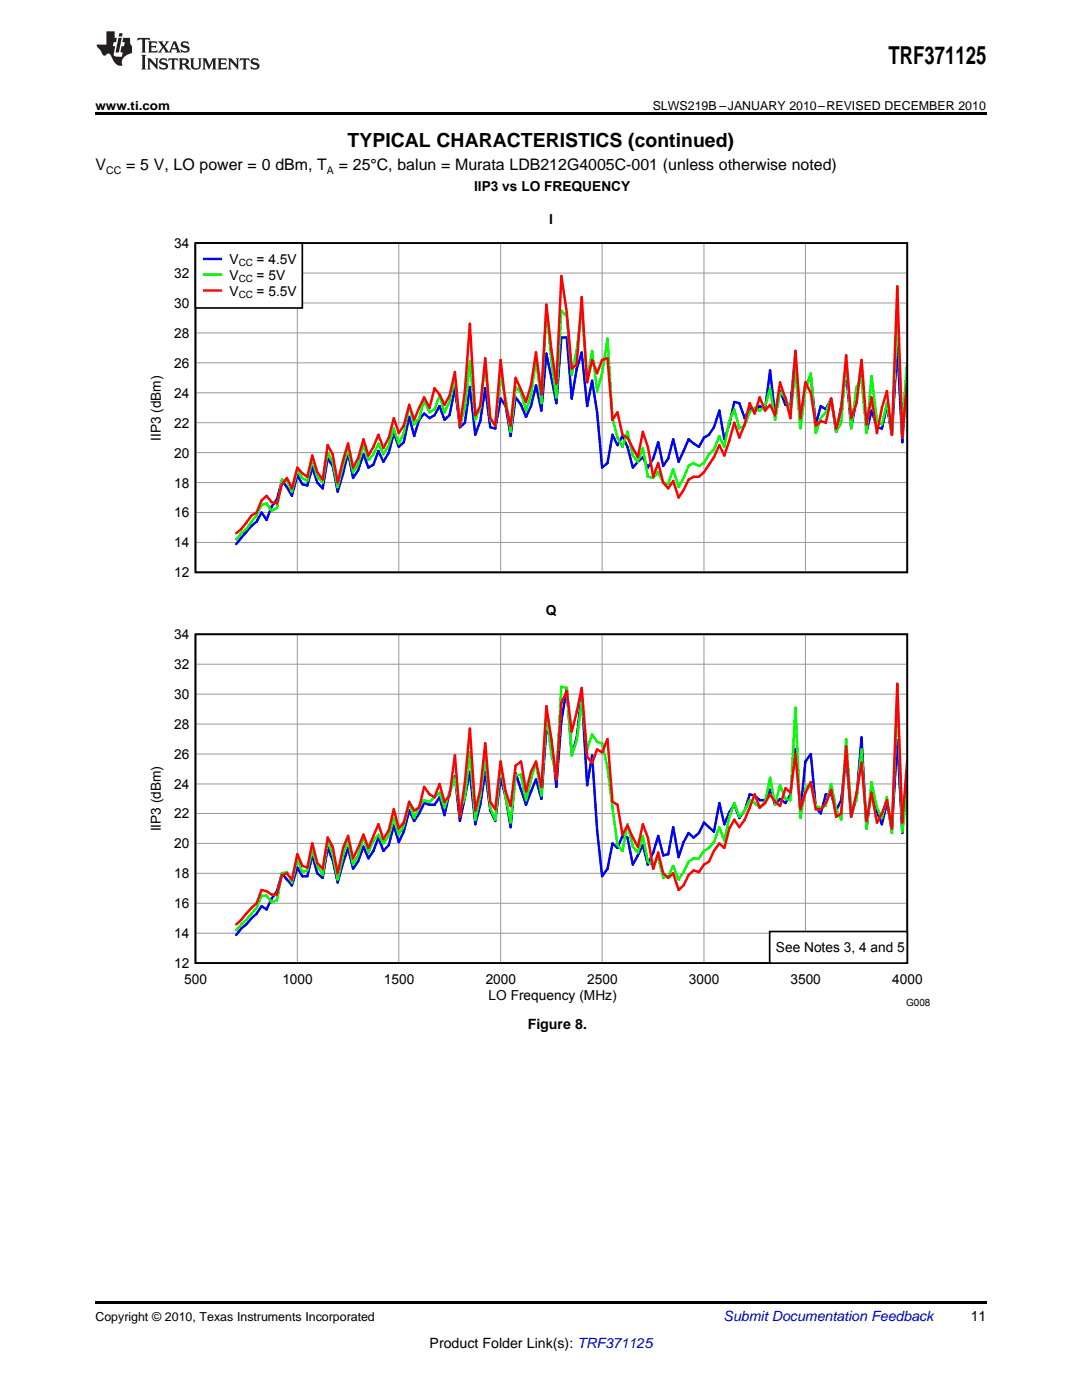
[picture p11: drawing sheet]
<svg xmlns="http://www.w3.org/2000/svg" width="216mm" height="279mm" viewBox="0 0 216 279" stroke-linecap="round" stroke-linejoin="round" font-family="sans-serif">
<g fill="#231f20">
<path d="M27.5 7.6l-.1 .5 .4-.2h.6v.1v2.1l-.2 .4h1l-.3-.4v-2.1l.1-.1h.5l.5 .2-.2-.5zM29.5 8.3l.2 .3v1.5l-.2 .4h1.8l.2-.6a1.04 1.04 0 0 1-1.3 .2v-.7h.6l.3 .2v-.6l-.3 .2h-.6v-.6l.8-.1 .4 .3-.2-.5zM31.5 8.3l.9 1.1-.9 1.1h.8l-.2-.2 .5-.7 .4 .7-.2 .2h1.5l-.1-.2 .1-.4h.9l.1 .4-.2 .2h1l-.3-.3-.7-1.9h-.5l-.9 2-.8-1 .9-1h-.8l.1 .3-.3 .5-.4-.6 .2-.2zM34.7 8.6l.4 1h-.7zM36.3 8.4a.63 .63 0 0 0-.2 .7 .63 .63 0 0 0 .6 .4l.6 .2 .1 .2a.75 .75 0 0 1-.7 .4 .75 .75 0 0 1-.6-.5l.1 .7 .1-.1a1.11 1.11 0 0 0 1.5-.6 1.13 1.13 0 0 0-1.2-.8l-.1-.4a1.04 1.04 0 0 1 1.2 .2l-.2-.5-.1 .1-.5-.2zM28.2 10.9l.2 .4v2.2l-.2 .4h1l-.3-.4v-2.2l.3-.4zM29.3 11.6l.3 .4v1.5l-.3 .4h.8l-.2-.4v-1.3l1.5 1.7v-1.9l.2-.4h-.7l.2 .4v.9l-1.1-1.3zM32 11.8a.62 .62 0 0 0-.2 .7 .62 .62 0 0 0 .6 .4l.6 .1 .1 .3a.76 .76 0 0 1-.7 .3 .76 .76 0 0 1-.6-.4l.1 .7 .1-.1a1.11 1.11 0 0 0 1.5-.6 1.13 1.13 0 0 0-1.2-.8l-.1-.4a1.04 1.04 0 0 1 1.2 .2l-.2-.6-.1 .1-.5-.1zM33.7 11.6l-.2 .6a.61 .61 0 0 1 .8-.3v1.6l-.2 .4h.9l-.2-.4v-1.6a.63 .63 0 0 1 .8 .3l-.2-.6zM35.6 11.6l.3 .4v1.5l-.3 .4h1l-.2-.2v-.8l.5 .2a.76 .76 0 0 0 1.2 .7l-1-1a.58 .58 0 0 0 .6-.5 .58 .58 0 0 0-.5-.6zM36.4 11.9h.1a.45 .45 0 0 1 .5 .1 .45 .45 0 0 1 .1 .5l-.7 .2zM37.9 11.6l.2 .2a2.17 2.17 0 0 0 .3 1.9 .99 .99 0 0 0 1.6-.6v-1.1l.2-.4h-.7l.2 .2a1.92 1.92 0 0 1-.2 1.8 .6 .6 0 0 1-.9-.5v-1.1l.2-.4zM40.4 11.6l.2 .4v1.5l-.2 .4h.7l-.2-.4v-1.4l.8 1.8 .8-1.8v1.4l-.2 .4h.9l-.2-.4v-1.5l.2-.4h-.8l-.6 1.5-.6-1.5zM43.4 11.6l.2 .4v1.5l-.2 .4h1.8l.2-.6a1.04 1.04 0 0 1-1.3 .1v-.6h.5l.4 .2v-.6l-.4 .2h-.5v-.7h.8l.3 .3-.1-.6zM45.5 11.6l.2 .4v1.5l-.2 .4h.7l-.2-.4v-1.3l1.5 1.7v-1.9l.2-.4h-.7l.2 .4v.9l-1.1-1.3zM47.9 11.6l-.1 .6a.61 .61 0 0 1 .8-.3v1.6l-.3 .4h1l-.3-.4 .1-1.6a.63 .63 0 0 1 .7 .3l-.1-.6zM50.2 11.8a.62 .62 0 0 0-.2 .7 .62 .62 0 0 0 .6 .4l.6 .1 .2 .3a.76 .76 0 0 1-.8 .3 .76 .76 0 0 1-.6-.4l.1 .7 .2-.1a1.11 1.11 0 0 0 1.5-.6 1.13 1.13 0 0 0-1.3-.8l-.1-.4a1.04 1.04 0 0 1 1.2 .2l-.1-.6-.2 .1-.5-.1z"/>
<path d="M21.2 6.3v2.6h-1.9l.1 .4 .7 .9a.91 .91 0 0 0 1 .8 .56 .56 0 0 1 .5-.3 .56 .56 0 0 1 .5 .3l.4 .8a1.53 1.53 0 0 0 1.9 1.2 1.54 1.54 0 0 1 1-2.1l.9-.3v-1.4a1.52 1.52 0 0 1-.3-1.6h-1.4l-.2 .8h.5l-.2 .8h-.4l-.2 1v.2l.4 .1-.2 .8a1.93 1.93 0 0 1-1.6-.3l.3-1.8h-.5l.2-.8h.4l.2-.8h-.4v-1.3zM23.6 7.6l-.6 2.9h.7l.6-2.9zM23.8 6.6l-.1 .7h.6l.2-.7z"/>
</g>
<path d="M39 48.5h142v65.7h-142z" fill="none" stroke="#000" stroke-width=".33"/>
<g fill="none" stroke="#999" stroke-width=".2">
<path d="M39 54.5h142.1M59.3 48.5v65.8M79.6 48.5v65.8M99.9 48.5v65.8M120.1 48.5v65.8M140.5 48.5v65.8M160.7 48.5v65.8M39 78.4h142.1M39 72.4h142.1M39 66.4h142.1M39 60.5h142.1M39 96.3h142.1"/>
<path d="M39 90.3h142.1M39 84.4h142.1M39 108.3h142.1M39 102.3h142.1"/>
</g>
<path d="M181 74.7l-1 13.6-1-19.2-1 17.7-1-5.8-1 4.5-1-.2-1.1-3.3-1 4.2-1-14.1-1 7.8-1.1 5.4-1-11.1-1 6.8-1 5.2-.9-6.7-1.1 2.2-1-.7-1 3.7-1-9.6-1.1 1.8-1 7.1-1-13.7-1 10.7-1-.2-1.1-2.7-.9 4.8-1-9-1 7.8-1.1-.7-1 1.3-1-.9-1 2-1.1-2.9-1-.3-1 4.5-1 3-1-5.7-1 3.3-1 1.5-1 .5-1 1.9-2.1-1.5-2 4.5-1.1-4.5-1 3.8-1 1.5-1-4.7-1 3.2-1 1.8-1-2.1-2 2.1-1.1-4.1-1-2.2-1 1.8-1-2-1 5.6-1.1 .9-1-11-.9-6.3-1 5-1.1-10.7-1 3.3-1 5.9-1-12.1h-1.1l-1 13.1-2-9.9-1 11.4-1-5.1-1 4.1-1 2.2-1-2.4-1.1-1.5-1 7.7-1-6-1-1.5-1.1 6-1-.2-1-7.8-1 6.5-1 2.8-1-9.6-1 7.2-1 .9-1-7.8-1.1 5.4-1 .9-1-2.8-1 1.9-1 .5-1.1-.9-1 1.3-1 3.2-1-3.8-1 5.1-1 .9-1-2.8-1 3.9-1.1 1.9-1-2.2-1 2.7-1 .6-1-2.6-1.1 3.2-1 1.5-.9-5.1-1 4.2-1.1 3.6-1-5.1-1-1.5-1 6-1.1-1.2-1-3-1 3.6-1-.3-1-1.8-1 4.2-1-1.8-1-1.2-1 3.6-1.1 1.5-1 2.7-1-1.5-1 1.8-1 .8-3.1 3.7" fill="none" stroke="#00f" stroke-width=".5"/>
<path d="M181 72.5l-1 12.2-1-21.2-1 23.3-1-6.3-1 4.2-1-.7-1.1-8.9-1 11.3-1-10.7-1 1.5-1.1 8.3-1-13.4-1 12.3-1 1.8-.9-6.7-1.1 2.8-1 1.1-1 3-1-11.9-1.1 3.3-1 7.7-1-11.3-1 7.8-1-2.7-1.1-.9-.9 5.4-1-6.3-1 3.5-1.1 1-1-.6-1 .9-1 2.6-1.1 .6-1-3.8-1 2.3-1 5.2-1-2.2-1 2.8-1 .9-1 1.7-1 .6-1.1-.6-1 .6-1 2.4-1 1.8-1.1-3.5-1 2.9-1-.3-1-2.1-1 1.2-1-.3-1-5.7-1 2.8-1-1.3-1.1-4.7-1 3-1-1.9-1-3.9-1-15.8-1.1 6.9-1 3.6-.9-8.1-1 6-1.1-14.4-1 8.2-1 5-1-11.7-1.1-1.1-1 17.3-1-7.2-1-10.5-1 18.9-1-9-1 7.5-1 3-1-3.6-1.1-1.2-1 9-1-6.7-1-4.4-1.1 9.8-1-1.1-1-11.1-1 8.7-1 2.4-1-11.7-1 9.3-1 3.5-1-9.2-1.1 4.5-1 2.1-1-3.3-1 2.7-1 .6-1.1-2.4-1 3.5-1 1.3-1-3.7-1 5.4-1 2.1-1-3-1 3.3-1.1 1.9-1-2.2-1 2.2-1 1.1-1-3-1.1 3.9-1 1.5-.9-4.4-1 2.9-1.1 4.5-1-5-1-1.9-1 6-1.1-1.2-1-3.3-1 4.2-1-.6-1-1.5-1 4.2-1-2.1-1-.3-1 5.7-1.1 .5-1-1.4-1 .3-1 2.1-2.1 2.7-1 .8-1 1.3" fill="none" stroke="#0f0" stroke-width=".5"/>
<path d="M181 75.8l-1 11.5-1-30.2-1 29.7-1-8.7-1 3.3-1 5-1.1-7.1-1 5.4-1-12.9-1 8.7-1.1 2.9-1-12.5-1 10.8-1 3.8-.9-6-1.1 4.9-1-.4-1 .9-1-6.5-1.1-2.1-1 7.1-1-13.4-1 13.4-1-3.9-1.1-3.2-.9 6.6-1-2.1-1 1.2-1.1-2.7-1 3.2-1-2-1 4.2-1.1 2.6-1-2.9-2 6.5-1-2.1-1 2.4-2 3-1 .9h-1.1l-1 .6-1 2.1-1 1.5-1.1-3.3-1 1.5-1-1.2-1-3.9-1 2.7-1-5.9-1-3-1 5-2.1-3.9-1-.5-1-4.5-1 1.5-1-12.3-1.1 .3-1 2.7-.9-2.7-1 4.5-1.1-17-1 13.4-1 .9-1-11.3-1.1-7.2-1 21.5-1-6.8-1-9-1 17.9-1-8.4-1 6.6-1 3.3-2.1-4.8-1 9.5-1-4.1-1-9-1.1 13.1-1-1.5-1-11.9-1 9.5-1 1.9-1-18.3-1 13.5-1 6.8-1-10.7-1.1 4.8-1 1.8-1-2.1-1-1.2-1 3.9-1.1-2.1-2 4.5-1-3-1 4.1-1 1.5-1-3-1 3.9-1.1 2.1-1-2.6-1 2.4-1 1.7-1-3.2-1.1 3.8-1 1.8-.9-4.8-1 3.3-1.1 4.5-1-5.6-1-1.9-1 6.9-1.1-1.5-1-3.3-1 4.2-1-.6-1-1.2-1 4.2-1-2.1-1 1.2-1 3.9-1.1-.3-1-1.2-1 .9-1 2.4-1 .6-2.1 2.7-1 .8" fill="none" stroke="#f00" stroke-width=".5"/>
<g fill="#fff">
<path d="M36.2 115.8h7v6.3h-7z"/>
<path d="M54.6 115.8h8.5v6.3h-8.5z"/>
<path d="M74.5 115.8h8.5v6.3h-8.5z"/>
<path d="M95.8 115.8h8.5v6.3h-8.5z"/>
<path d="M117.1 115.8h8.4v6.3h-8.4z"/>
<path d="M137 115.8h8.4v6.3h-8.4z"/>
<path d="M157.6 115.8h6.9v6.3h-6.9z"/>
<path d="M177.5 115.8h6.9v6.3h-6.9z"/>
<path d="M39 48.5h21.3v13h-21.3z"/>
</g>
<path d="M39 48.5h21.3v13h-21.3zM39 126.6h142v65.6h-142z" fill="none" stroke="#000" stroke-width=".33"/>
<path d="M40.7 51.7h3.4M181 154.1l-1 12.1-1-18.5-1 18-1-5.4-1 4.2-1-2.4-1.1-4.5-1 7.7-1-18.1-1 11.9-1.1 3.9-1-11.9-1 8.6-1 2.1-.9-3.3h-1.1l-1 3.8-1-1.1-1-10.7-1.1 1.5-1 10.1-1-12.5-1 8.9-1 1.8-1.1-.9-.9 1.2-1-3-1 2.1h-1.1l-1-.9-1-.3-1 3.3-1.1 1.5-1-2.7-1 1.5-1 2.4-1-4.2-1 5.7-2-1.8-1 2-1.1 1-1-1-1 1.9-1 3-1.1-6-1 5.4-1 .2-1-3.9-1 3.3-1 2.4-1-3.8-2 3.8-1.1-5.3-1-.4-1 2.4-1-.9-1 5.1-1.1 1.5-1-9.2-.9-15-1 6-1.1-18.2-1 8.7-1 3.5-1-13.4-1.1 6.6-1 13.1-1-9.5-1-2.1-1 14-1-3.9-2 5.1-2.1-6.3-1 10.8-1-6-1-3.9-1.1 8.6-1-2-1-7.8-1 6.6-1 3.9-1-10.5-2 9.8-1-8.8-1.1 3.2-1 4.5-1-3.6-1 1.5h-1l-1.1-.3-1 2-1 1.5-1-2-1 4.2-1 2.1-1-3.3-1 3.9-1.1 1.1-1-2.6-1 2.6-1 1.5-1-2.3-1.1 3-1 1.4-.9-4.2-2.1 6.9-1-4.5-1-2.4-1 6-1.1-.9-1-3.6-1 4.2h-1l-1-1.8-1 3.6-2-2.4-1 3.6-1.1 1.5-1 2.1-1-.7-1 1.5-3.1 3-1 1.3" fill="none" stroke="#00f" stroke-width=".5"/>
<path d="M40.7 54.8h3.4M181 157.9l-1 8.1-1-26.9-1 27.1-1-7.1-1 4.2-1-2.1-1.1-5.1-1 9.2-1-15.7-1 10.1-1.1 1.8-1-14-1 16.1-1-2.1-.9-5-1.1 4.4-1 .3-1-.3-1-4.8-1.1 1.2-1 6-1-22.1-1 18.5-1-.3-1.1-2.7-.9 3.9-1-5.4-1 4.8-1.1 1.2-1-.9-1-.6-1 2.1-1.1 1.2-1-2.7-1 2.7-1 4.7-1-2.6-1 3-1 1.1-1 .6-1 1.5h-1.1l-1 .7-1 2-1 1.5-1.1-2.7-1 2.1-1 .3-1-4.1-1 1.7-1-.8-1-5.2-1 3.3-1-1.1-1.1-4.5-1 5.3-1-1.1-2-15.6-1.1-4.8-1-.2-.9-1.5-1 3-1.1-9.6-1 7.7-1 3-1-13.4-1.1-.3-1 18-1-4.5-1-7.8-1 16.1-1-6.6-1 3.3-1 4.2-1-5.1h-1.1l-1 9.6-1-5.1-1-6.3-1.1 10.8-1-2.4-1-9.9-1 7.5-1 4.8-1-13.4-1 8.9-1 2.7-1-6.6-2.1 6-1-3-2 1.8-1.1-.3-1 1.2-1 2.4-1-3-1 4.5-1 1.8-1-3.3-1 3.5-1.1 1.5-1-1.7-1 1.1-1 2.4-1-2.9-1.1 3.5-1 1.8-.9-4.8-1 3-1.1 4.8-1-5-1-2.8-1 6.9-1.1-1.8-1-3-1 3.9-1 .3-1-2.7-1 4.8-1-2.1-1 .3-1 5.4-1.1 .3-1-1.2h-1l-1 2.4-4.1 4.5" fill="none" stroke="#0f0" stroke-width=".5"/>
<path d="M40.7 58h3.4M181 152.1l-1 12.1-1-27.7-1 28.8-1-5.6-1 2.6-1 1.9-1.1-6-1 5.6-1-11.6-1 6-1.1 4.8-1-14-1 13.3-1 .7-.9-5.4-1.1 2.7-1 1.2h-1l-1-5.4-1.1 2.1-1 3.3-1-11-1 7.7-1-.9-1.1 3.6-.9-.9-1-1.5-1 1.8-1.1 .9-1-2.7-2 5.1-1.1 1.5-1-1.5-1 1.7-1 3.9-1-.9-1 1.5-1 2.2-1 .5-1 1.5-1.1-.3-1 .9-1 2.1-1 .9-1.1-3.3-1 .9-1-.9-1-4.2-1 3.3-1-6.2-1-2.7-1 4.5-2.1-4.2-1 1.8-1-6-1-.6-1-12.5-1.1 2.7-1-.6-.9 2.6-1-1.1-1.1-13.8-1 4.8-1 3.9-1-8-1.1 2.3-1 15.2-1-8-1-6.6-1 16.1-1-5-1 2-1 3.9-1-5.9-1.1 .8-1 8.1-1-3-1-5.9-1.1 9.5-1-1.5-1-11.7-1 9.3-1 4.2-1-16.4-1 10.7-1 6.9-1-12.3-1.1 8.1-1 1.2-1-3.5-1 2.6-1-.6-1.1-1.5-1 4.2-1 .6-1-1.8-1 4.2-1 1.1-1-3.8-1 4.2-1.1 1.8-1-3-2 4.7-1-2.6-2.1 4.7-.9-4.5-1 2.4-1.1 5.1-1-5.3-1-1.8-1 6.2-1.1-1.2-1-3.9-1 4.8-1-.3-1-2.3-1 5-1-1.2-1 .3-1 3.9h-1.1l-1-.6-1-.3-1 2.7-4.1 4.2" fill="none" stroke="#f00" stroke-width=".5"/>
<g fill="none" stroke="#999" stroke-width=".2">
<path d="M39 138.5h142.1M39 132.6h142.1M59.3 126.6v65.7M79.6 126.6v65.7M99.9 126.6v65.7M120.1 126.6v65.7M140.5 126.6v65.7M160.7 126.6v65.7M39 156.5h142.1M39 150.5h142.1M39 144.5h142.1M39 174.3h142.1"/>
<path d="M39 168.3h142.1M39 162.3h142.1M39 186.2h142.1M39 180.3h142.1"/>
</g>
<path d="M153.6 185.9h27.4v6.3h-27.4z" fill="#fff"/>
<path d="M153.6 185.9h27.4v6.3h-27.4z" fill="none" stroke="#000" stroke-width=".33"/>
<path d="M19 259.7h177.8v.5h-177.8z" fill="#000"/>
<path d="M111.5 207.1h.3v.7h-.3z" fill="#fff"/>
<path d="M19 22.5h177.8v.5h-177.8z" fill="#000"/>
<text font-size="4.9" x="177.3" y="12.8">TRF371125</text>
<text font-size="3.9" x="69.4" y="29.3">TYPICAL CHARACTERISTICS (continued)</text>
<g font-size="3.2">
<text x="19" y="34">V</text>
<text x="25.2" y="34">= 5 V, LO power = 0 dBm, T</text>
<text x="67.6" y="34">= 25°C, balun = Murata LDB212G4005C-001 (unless otherwise noted)</text>
</g>
<g font-size="2.8">
<text x="105.3" y="205.3">Figure 8.</text>
<text x="193.7" y="263.6">11</text>
<text x="85.7" y="269">Product Folder Link(s): TRF371125</text>
</g>
<text font-size="2.8" fill="#0000c8" x="144.4" y="263.6">Submit Documentation Feedback</text>
<g font-size="2.7">
<text x="94.6" y="38.2">IIP3 vs LO FREQUENCY</text>
<text x="109.6" y="44.6">I</text>
<text x="34.8" y="49.5">34</text>
<text x="45.8" y="52.7">V</text>
<text x="51.2" y="52.7">= 4.5V</text>
<text x="34.8" y="55.5">32</text>
<text x="45.8" y="55.8">V</text>
<text x="45.8" y="59">V</text>
<text x="51.2" y="55.8">= 5V</text>
<text x="51.2" y="59">= 5.5V</text>
<text x="34.8" y="61.5">30</text>
<text x="34.8" y="67.4">28</text>
<text x="34.8" y="73.4">26</text>
<text x="34.8" y="79.4">24</text>
<text x="32.1" y="87.9" transform="rotate(-90 32.1 87.9)">IIP3 (dBm)</text>
<text x="34.8" y="85.4">22</text>
<text x="34.8" y="91.3">20</text>
<text x="34.8" y="97.3">18</text>
<text x="34.8" y="103.3">16</text>
<text x="34.8" y="109.2">14</text>
<text x="34.8" y="115.2">12</text>
<text x="108.9" y="122.7">Q</text>
<text x="34.8" y="127.6">34</text>
<text x="34.8" y="133.6">32</text>
<text x="34.8" y="139.5">30</text>
<text x="34.8" y="145.5">28</text>
<text x="34.8" y="151.5">26</text>
<text x="34.8" y="157.5">24</text>
<text x="32.1" y="165.9" transform="rotate(-90 32.1 165.9)">IIP3 (dBm)</text>
<text x="34.8" y="163.3">22</text>
<text x="34.8" y="169.3">20</text>
<text x="34.8" y="175.3">18</text>
<text x="34.8" y="181.3">16</text>
<text x="34.8" y="187.2">14</text>
<text x="154.8" y="190.1">See Notes 3, 4 and 5</text>
<text x="34.8" y="193.2">12</text>
<text x="36.8" y="196.4">500</text>
<text x="56.3" y="196.4">1000</text>
<text x="76.6" y="196.4">1500</text>
<text x="96.9" y="196.4">2000</text>
<text x="117.2" y="196.4">2500</text>
<text x="137.5" y="196.4">3000</text>
<text x="157.7" y="196.4">3500</text>
<text x="178" y="196.4">4000</text>
<text x="97.5" y="199.6">LO Frequency (MHz)</text>
</g>
<g font-size="2.5">
<text x="19" y="21.9">www.ti.com</text>
<text x="130.2" y="21.9">SLWS219B –JANUARY 2010–REVISED DECEMBER 2010</text>
<text x="19" y="263.6">Copyright © 2010, Texas Instruments Incorporated</text>
</g>
<g font-size="2.1">
<text x="21.2" y="34.6">CC</text>
<text x="65.2" y="34.6">A</text>
</g>
<g font-size="2">
<text x="47.6" y="53.1">CC</text>
<text x="47.6" y="56.2">CC</text>
<text x="47.6" y="59.4">CC</text>
<text x="180.8" y="200.8">G008</text>
</g>
</svg>
